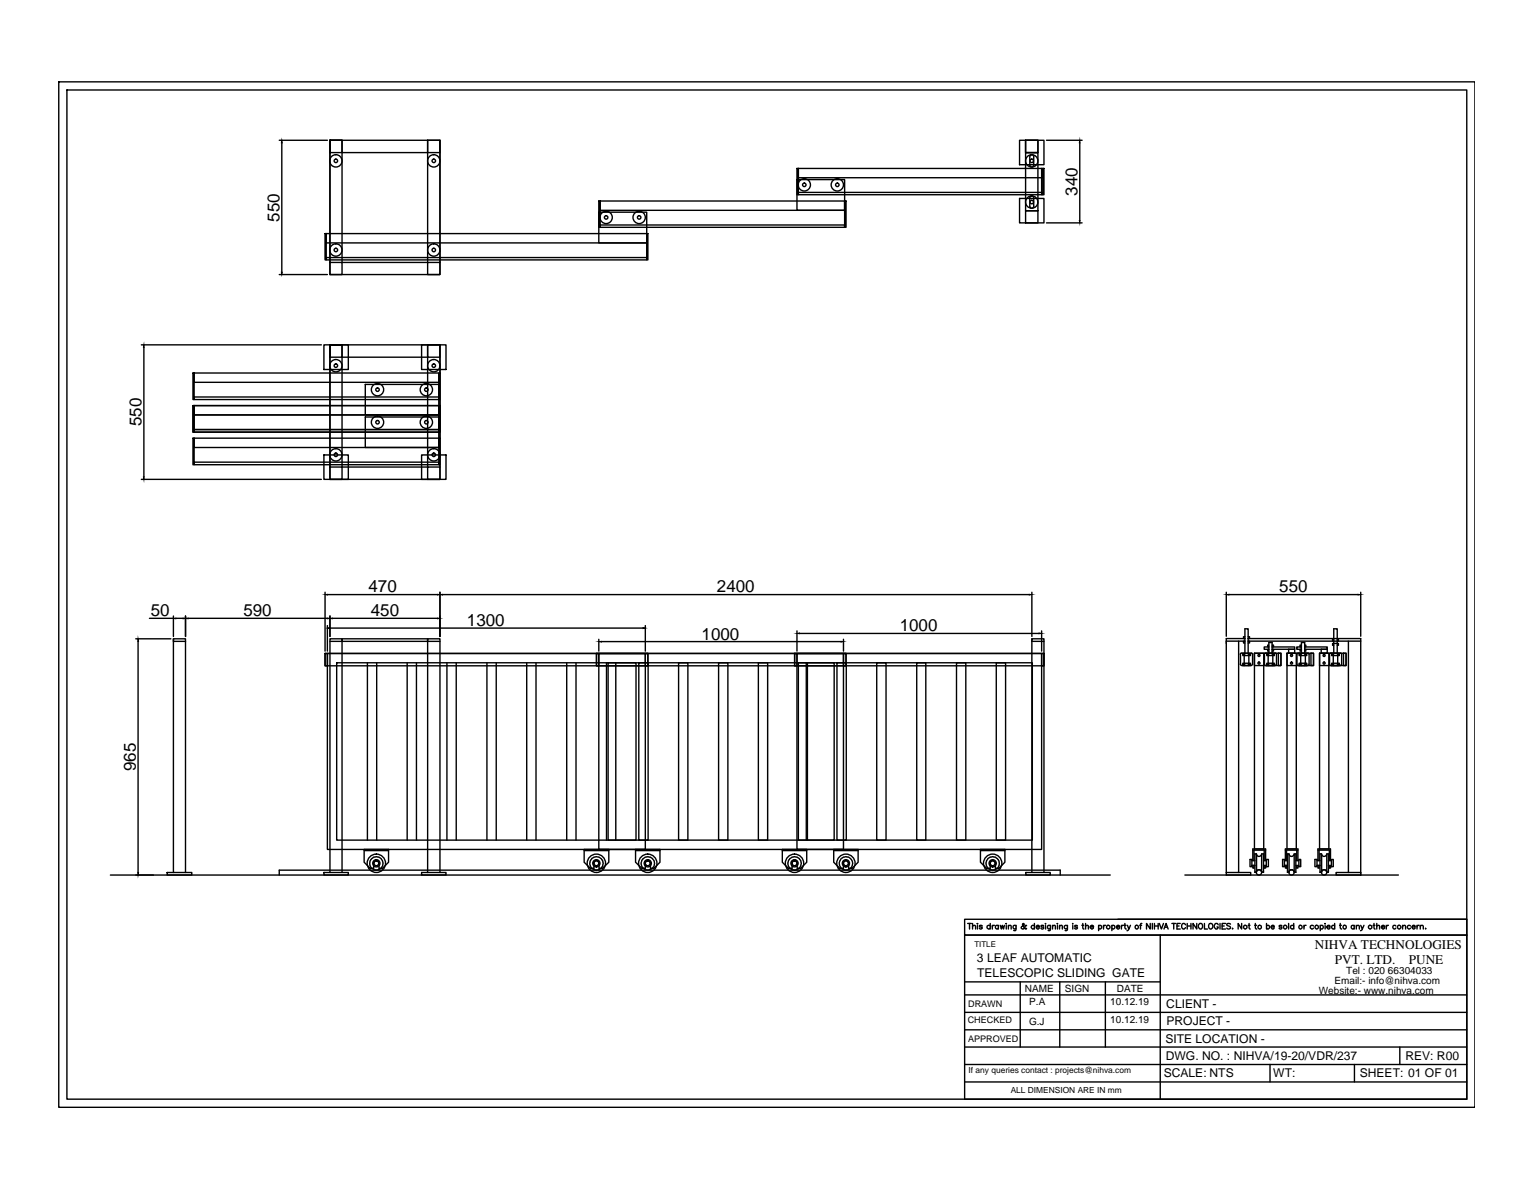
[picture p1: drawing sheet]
<svg xmlns="http://www.w3.org/2000/svg" width="279mm" height="216mm" viewBox="0 0 279 216" stroke-linecap="round" stroke-linejoin="round" font-family="sans-serif">
<!-- layer: 0 -->
<g fill="none" stroke="#000" stroke-width=".25">
<path d="M10.7 14.9h257.8v186.5h-257.8zM12.2 16.4h254.8v183.5h-254.8zM50.8 25.5h8.8M51.3 26v23.5M60.1 25.5h20v24.4h-20v-24.4v2.3h2.2v-2.3zM60.1 25.5v22.2M62.3 25.5v22.2h15.5M62.3 27.8h15.5M77.8 25.5h2.3v2.3h-2.3zM77.8 25.5v22.2M80.1 25.5v22.2M109 38.6h8.7v5.6h-8.7z"/>
<path d="M109 36.6h.2v4.7h-.2zM109.2 36.6h44.5v1.7h-44.5zM145.1 32.7h8.6v5.6h-8.6zM145.1 30.6h.2v4.8h-.2zM145.3 30.6h44.5v1.7h-44.5zM145.3 35h44.5v.4h-44.5zM153.7 36.6h.3v4.7h-.3zM185.6 25.5h4.4v4.5h-4.4zM185.6 36.1h4.4v4.4h-4.4zM186.7 25.5h2.2v2.3h-2.2zM186.7 38.3h2.2v2.2h-2.2zM186.7 27.8h2.2v10.5h-2.2z"/>
<path d="M187.4 28.5v1.5a.36 .36 0 0 0 .4 .4 .36 .36 0 0 0 .4-.4v-1.5M187.4 37.5a.36 .36 0 0 0 .4 .4 .36 .36 0 0 0 .4-.4M187.4 37.5v-1.5a.36 .36 0 0 1 .4-.4 .36 .36 0 0 1 .4 .4v1.5M188.2 28.5a.36 .36 0 0 0-.4-.4 .36 .36 0 0 0-.4 .4M189.6 30.6v4.8M189.8 30.6h.2v4.8h-.2zM190.5 25.5h6.5M196.5 26v14.1M50.8 49.9h8.8M59.2 42.5h.2v4.8h-.2zM59.4 42.5h58.3v1.7h-58.3zM59.4 46.8h58.3v.5h-58.3z"/>
<path d="M60.1 47.7h2.2v2.2h-2.2zM77.8 47.7h2.3v2.2h-2.3zM109.2 40.9h44.5v.4h-44.5zM117.7 42.5h.2v4.8h-.2zM190.5 40.5h6.5M25.7 62.7h32.8M26.2 63.2v23.5M35.1 79.7h.2v4.8h-.2zM35.1 73.8h.2v4.8h-.2zM35.1 67.8h.2v4.9h-.2zM35.3 79.7h44.6v1.7h-44.6zM35.3 73.8h44.6v1.7h-44.6z"/>
<path d="M35.3 78.1h44.6v.5h-44.6zM35.3 67.8h44.6v1.7h-44.6zM35.3 72.2h44.6v.5h-44.6zM59 62.7h4.4v4.5h-4.4zM60.1 62.7h20v24.5h-20v-24.5v2.3h2.2v-2.3zM60.1 62.7v22.2M62.3 62.7v22.2h15.5M62.3 65h15.5M66.5 75.8h13.4v5.6h-13.4zM66.5 69.9h13.4v5.6h-13.4zM76.7 62.7h4.5v4.5h-4.5zM77.8 62.7h2.3v2.3h-2.3z"/>
<path d="M77.8 62.7v22.2M79.9 79.7h.2v4.8h-.2zM79.9 73.8h.2v4.8h-.2zM79.9 67.8h.2v4.9h-.2zM80.1 62.7v22.2M25.7 87.2h32.8M35.3 84.1h44.6v.4h-44.6zM59 82.7h4.4v4.5h-4.4zM60.1 84.9h2.2v2.3h-2.2zM76.7 82.7h4.5v4.5h-4.5zM77.8 84.9h2.3v2.3h-2.3zM24.7 116.2h6.4"/>
<path d="M25.1 116.7v42M27.2 112.5h4.4M31.6 116.2v.5h2.2M31.6 112v3.8M32 112.5h1.3M33.8 112v3.8M34.2 112.5h25.4M59.2 118.9h58.7v2.2h-58.7zM59.2 118.9h.4v2.2h-.4zM59.2 107.7v10.7M59.6 118.9h57.9v35.6h-57.9zM59.6 108.1h20.1"/>
<path d="M59.6 113.8v4.6M60.1 112v3.8M60.1 116.7h2.2M60.1 114.2h56.9M60.5 112.5h19.2M62.3 116.2h15.5v.5h-15.5zM77.8 116.7h2.3M80.1 107.7v8.1M80.5 108.1h106.9M108.6 118.9h45.4v2.2h-45.4zM108.6 118.9h.4v2.2h-.4zM109 118.9h44.5v35.6h-44.5z"/>
<path d="M109 116.3v2.1M109.5 116.7h43.6M117.5 118.9h.4v2.2h-.4zM117.5 113.8v4.6M144.6 118.9h45.4v2.2h-45.4zM144.6 118.9h.5v2.2h-.5zM145.1 118.9h44.5v35.6h-44.5zM145.1 114.8v3.6M145.5 115.2h43.6M153.5 118.9h.5v2.2h-.5zM153.5 116.3v2.1M187.8 116.2v.5h2.2"/>
<path d="M187.8 107.7v8.1M189.6 118.9h.4v2.2h-.4zM189.6 114.8v3.6M223.2 116.6h3.4h-.3v.4h.3M223.2 107.7v8M223.7 108.1h23.5M225.5 116.6v42.1M225.8 119v1.8M226 118.8l-.3 .2M226 118.8h1.8M226.2 118.8h1.4v.4h-1.4zM226.5 119.2v1.4"/>
<path d="M226.6 118.8v.4M226.6 115.8h-.3v.3h.3h-3.4v43.1h4.5v-.5h-4.5M226.6 118.8v-4.4h.6v4.4M227.2 115.8h.2v.3h-.2h20.5v43.1h-4.5v-.5h4.5M227.2 118.8v.4M227.3 119.2v1.4M227.8 118.8l.2 .2M228 119v1.8M228.3 118.8h4.9v2.3h-4.9zM230.2 119v1.8M230.3 118.8l-.2 .2M230.4 118.8h1.7"/>
<path d="M230.6 118.8h1.4v.4h-1.4zM230.8 119.2v1.4M230.9 118.8v.4M231 117.3h-.3v.4h.3h-.9v.4h.9h-.3v.3h.3M231 118.8v-1.9h.5v1.9M231.5 117.3h.3v.4h-.3h4.2v.4h-4.2h.3v.3h-.3M231.6 118.8v.4M231.7 119.2v1.4M232.1 118.8l.3 .2M232.4 119v1.8M232.7 118.8h.5v2.3h-.5zM234.3 118.8h4.8v2.3h-4.8z"/>
<path d="M234.6 118.1h1.1v.7h-1.1zM236.1 119v1.8M236.3 118.8l-.3 .2M236.3 118.8h1.8M236.5 118.8h1.4v.4h-1.4zM236.8 119.2v1.4M236.8 118.8v.4M236.9 117.3h-.3v.4h.3h-.9v.4h.9h-.3v.3h.3M236.9 118.8v-1.9h.6v1.9M237.5 117.3h.2v.4h-.2h4.1v.4h-4.1h.2v.3h-.2M237.5 118.8v.4M237.6 119.2v1.4"/>
<path d="M238 118.8l.3 .2M238.3 119v1.8M238.6 118.8h.5v2.3h-.5zM240.2 118.8h4.8v2.3h-4.8zM240.5 118.1h1.1v.7h-1.1zM242 119v1.8M242.2 118.8l-.2 .2M242.2 118.8h1.8M242.4 118.8h1.4v.4h-1.4zM242.7 119.2v1.4M242.7 118.8v.4M242.8 118.8v-4.4h.6v4.4"/>
<path d="M242.8 116.2h-.2v.4h.2M242.8 117.4h-.2v-.4h1v.4h-.2M243.4 116.2h.2v.4h-.2M243.4 118.8v.4M243.5 119.2v1.4M244 118.8l.2 .2M244.2 119v1.8M244.5 118.8h.5v2.3h-.5zM245.4 116.6v42.1M247.7 116.6h-20.5h.2v.4h-.2M247.7 107.7v8M61.3 120.6h54.5v32.2h-54.5z"/>
<path d="M66.9 120.6v32.2M68.6 120.6v32.2M74.1 120.6v32.2M75.8 120.6v32.2M81.4 120.6v32.2M83 120.6v32.2M88.6 120.6v32.2M90.3 120.6v32.2M95.9 120.6v32.2M97.6 120.6v32.2M103.2 120.6v32.2M104.8 120.6v32.2"/>
<path d="M110.4 120.6v32.2M110.7 120.6h41.1v32.2h-41.1zM112.1 120.6v32.2M116.3 120.6h1.7v32.2h-1.7zM123.5 120.6h1.7v32.2h-1.7zM130.8 120.6h1.7v32.2h-1.7zM138 120.6h1.7v32.2h-1.7zM145.3 120.6h1.7v32.2h-1.7zM146.8 120.6h41.1v32.2h-41.1zM152.3 120.6h1.7v32.2h-1.7zM159.6 120.6h1.7v32.2h-1.7zM166.9 120.6h1.6v32.2h-1.6z"/>
<path d="M174.1 120.6h1.7v32.2h-1.7zM181.3 120.6h1.7v32.2h-1.7zM225.7 120.8l.3 .2M226 121.1h1.8M226.2 120.6h1.4v.5h-1.4zM226.6 120.6v.5M227.2 120.6v.5M228 120.8l-.2 .2M230.1 120.8l.2 .2M230.4 121.1h1.7M230.6 120.6h1.4v.5h-1.4zM230.9 120.6v.5"/>
<path d="M231.6 120.6v.5M232.4 120.8l-.3 .2M236 120.8l.3 .2M236.3 121.1h1.8M236.5 120.6h1.4v.5h-1.4zM236.8 120.6v.5M237.5 120.6v.5M238.3 120.8l-.3 .2M242 120.8l.2 .2M242.2 121.1h1.8M242.4 120.6h1.4v.5h-1.4zM242.7 120.6v.5"/>
<path d="M243.4 120.6v.5M244.2 120.8l-.2 .2M20.1 159.2h182M30.4 158.7h4.5v.5h-4.5zM31.6 158.7v-42.5h2.2v42.5M50.8 159.2v-.9h142.2v.9M59 158.7h4.4v.5h-4.4zM60.1 158.7v-42.5h2.2v42.5M66.3 154.5h4.4v2.3l-1.1 1.1h-.6v-.9a.49 .49 0 0 0-.5-.5 .49 .49 0 0 0-.5 .5v.9h-.6l-1.1-1.1zM66.3 154.7h4.4M67.3 156.9v.2M67.3 157.2v.1"/>
<path d="M67.3 157.4l.1 .2M67.3 156.7v.1M67.5 156.4l-.1 .2M67.5 157.7v.1M67.6 156.2l-.1 .2M67.6 157.9l.2 .1M67.8 156.1l-.1 .1M67.8 158l.2 .1M68.1 155.9l-.2 .1M68.1 158.2h.1M68.3 155.9h-.2M68.3 158.2l.2 .1"/>
<path d="M68.6 155.8l-.2 .1M68.7 155.9h.1M68.7 158.2l-.1 .1M68.9 155.9l.2 .1M69 158.1l-.2 .1M69.2 156l.1 .1M69.2 158l-.1 .1M69.4 156.2l.1 .1M69.4 157.8l-.1 .2M69.5 156.4l.1 .1M69.5 157.6v.2M69.6 156.6l.1 .2"/>
<path d="M69.7 157.4l-.1 .2M69.7 156.9v.1M69.7 157.1v.2M76.7 158.7h4.5v.5h-4.5zM77.8 158.7v-42.5h2.3v42.5M106.3 154.7h4.5M107.3 157.1l.1 .2M107.4 156.9l-.1 .1M107.4 157.4l.1 .2M107.4 156.6v.2M107.5 157.6l.1 .2M107.6 156.4l-.1 .1"/>
<path d="M107.6 157.8l.2 .2M107.7 156.2l-.1 .1M107.9 158l.1 .1M107.9 156l-.1 .1M108.1 158.1l.1 .1M108.1 157a.49 .49 0 0 1 .5-.5 .49 .49 0 0 1 .4 .5v.9h.7l1.1-1.1v-2.3h-4.5v2.3l1.2 1.1h.6v-.9M108.1 155.9l-.1 .1M108.3 158.2l.2 .1M108.4 155.9h-.2M108.5 155.8l.2 .1M108.8 155.9h.2M108.8 158.2l-.2 .1"/>
<path d="M109 155.9l.2 .1M109 158.2h-.1M109.2 156.1l.2 .1M109.2 158l-.1 .1M109.5 157.9l-.2 .1M109.5 156.2v.2M109.6 156.4l.1 .2M109.6 157.7l-.1 .1M109.7 157.4l-.1 .2M109.7 156.7l.1 .1M109.8 156.9v.2M109.8 157.2l-.1 .1"/>
<path d="M115.7 154.7h4.4M116.7 156.9v.2M116.7 157.2v.1M116.8 157.4v.2M116.8 156.7l-.1 .1M116.9 156.4l-.1 .2M116.9 157.7l.1 .1M117 156.2v.2M117 157.9l.2 .1M117.2 156.1l-.1 .1M117.2 158l.2 .1M117.4 157a.49 .49 0 0 1 .5-.5 .49 .49 0 0 1 .5 .5v.9h.6l1.1-1.1v-2.3h-4.4v2.3l1.1 1.1h.7v-.9"/>
<path d="M117.5 155.9l-.2 .1M117.5 158.2h.1M117.7 155.9h-.2M117.7 158.2l.2 .1M118 155.8l-.2 .1M118.1 155.9h.1M118.1 158.2l-.1 .1M118.3 155.9l.2 .1M118.4 158.1l-.2 .1M118.6 156l.1 .1M118.6 158l-.1 .1M118.8 156.2l.1 .1"/>
<path d="M118.8 157.8l-.1 .2M118.9 156.4l.1 .1M119 157.6l-.1 .2M119.1 157.4l-.1 .2M119.1 156.6v.2M119.1 156.9l.1 .1M119.1 157.1v.2M142.4 154.7h4.4M143.4 156.9v.2M143.4 157.2l.1 .1M143.5 157.4v.2M143.5 156.7v.1"/>
<path d="M143.6 156.4l-.1 .2M143.6 157.7l.1 .1M143.7 156.2v.2M143.7 157.9l.2 .1M144 156.1l-.2 .1M144 158l.1 .1M144.1 157a.49 .49 0 0 1 .5-.5 .49 .49 0 0 1 .5 .5v.9h.6l1.1-1.1v-2.3h-4.4v2.3l1.1 1.1h.7v-.9M144.2 155.9l-.2 .1M144.2 158.2h.1M144.4 155.9h-.1M144.4 158.2l.2 .1M144.7 155.8l-.2 .1"/>
<path d="M144.8 155.9h.1M144.9 158.2l-.2 .1M145 155.9l.2 .1M145.1 158.1l-.2 .1M145.3 156l.1 .1M145.4 158l-.2 .1M145.5 156.2l.1 .1M145.5 157.8l-.1 .2M145.7 156.4v.1M145.7 157.6l-.1 .2M145.8 157.4l-.1 .2M145.8 156.6v.2"/>
<path d="M145.8 156.9l.1 .1M145.8 157.1v.2M151.8 154.7h4.4M152.8 156.9v.1M152.8 157.1v.2M152.8 157.4l.1 .2M152.9 156.6l-.1 .2M152.9 157.6l.1 .2M153 156.4l-.1 .1M153.1 157.8l.1 .2M153.1 156.2l-.1 .1M153.3 158l.1 .1"/>
<path d="M153.4 156l-.2 .1M153.5 158.1l.2 .1M153.5 157a.49 .49 0 0 1 .5-.5 .49 .49 0 0 1 .5 .5v.9h.6l1.1-1.1v-2.3h-4.4v2.3l1.1 1.1h.6v-.9M153.6 155.9l-.2 .1M153.7 158.2l.2 .1M153.8 155.9h-.1M153.9 155.8l.2 .1M154.2 155.9h.1M154.2 158.2l-.2 .1M154.4 155.9l.2 .1M154.4 158.2h-.2M154.7 156.1l.1 .1"/>
<path d="M154.7 158l-.2 .1M154.8 156.2l.2 .2M154.8 157.9l-.1 .1M155 156.4l.1 .2M155 157.7l-.1 .1M155.1 157.4v.2M155.1 156.7l.1 .1M155.2 156.9v.2M155.2 157.2l-.1 .1M178.5 154.7h4.4M179.5 156.9v.1M179.5 157.1v.2"/>
<path d="M179.5 157.4l.1 .2M179.6 156.6l-.1 .2M179.6 157.6l.1 .2M179.7 156.4l-.1 .1M179.8 157.8l.1 .2M179.8 156.2l-.1 .1M180 158l.1 .1M180 156l-.1 .1M180.2 157a.49 .49 0 0 1 .5-.5 .49 .49 0 0 1 .5 .5v.9h.6l1.1-1.1v-2.3h-4.4v2.3l1.1 1.1h.6v-.9M180.2 158.1l.2 .1M180.3 155.9l-.2 .1M180.5 158.2l.1 .1"/>
<path d="M180.5 155.9h-.1M180.6 155.8l.2 .1M180.9 155.9h.1M180.9 158.2l-.2 .1M181.1 155.9l.2 .1M181.1 158.2h-.1M181.3 156.1l.2 .1M181.3 158l-.1 .1M181.6 156.2l.1 .2M181.6 157.9l-.2 .1M181.7 156.4l.1 .2M181.7 157.7l-.1 .1"/>
<path d="M181.8 157.4v.2M181.8 156.7v.1M181.9 156.9v.2M181.9 157.2l-.1 .1M186.7 158.7h4.5v.5h-4.5zM187.8 158.7v-42.5h2.2v42.5M215.7 159.2h38.8M227.5 156.3h.4v1.3h-.4zM227.9 157.4h.5M227.9 156.5h.5M228 157.4v.5h.2v-.5M228 156.5v-2.1h2.4v2.1"/>
<path d="M228 154.6h2.4M228.2 154.6v1.9M228.3 154.4v-35.6h1.7v35.6M228.4 155.3h.3v3.4h-.3zM228.4 158.7h.3M228.7 155.4a.49 .49 0 0 0 .5 .4 .49 .49 0 0 0 .4-.4M229.6 158.6a.49 .49 0 0 0-.4-.4 .49 .49 0 0 0-.5 .4M229.6 155.3h.4v3.4l-.4-.1zM229.7 158.7h.3M230 157.4h.5M230 156.5h.5M230.1 157.4v.5h.3v-.5"/>
<path d="M230.1 154.6v1.9M230.5 156.3h.4v1.3h-.4zM233.5 156.3h.3v1.3h-.3zM233.8 157.4h.5M233.8 156.5h.5M234 157.4v.5h.2v-.5M234 156.5v-2.1h2.2v2.1M234 154.6h2.2M234.2 154.6v1.9M234.3 154.4v-35.6h1.7v35.6M234.3 158.7h.3M234.6 155.4a.49 .49 0 0 0 .5 .4 .49 .49 0 0 0 .5-.4"/>
<path d="M234.6 155.3h-.3v3.4M234.6 155.3v3.3l-.3 .1M235.6 158.6a.49 .49 0 0 0-.5-.4 .49 .49 0 0 0-.5 .4M235.6 155.3h.3v3.4M235.6 155.3v3.3l.3 .1M235.6 158.7h.3M235.9 157.4h.5M235.9 156.5h.5M236 157.4v.5h.2v-.5M236 154.6v1.9M236.4 156.3h.4v1.3h-.4zM239.3 156.3h.4v1.3h-.4z"/>
<path d="M239.7 157.4h.6M239.7 156.5h.6M239.9 157.4v.5h.2v-.5M239.9 156.5v-2.1h2.3v2.1M239.9 154.6h2.3M240.1 154.6v1.9M240.2 154.4v-35.6h1.7v35.6M240.3 155.3h.3l-.1 3.4h-.2zM240.3 158.7h.2M240.5 155.4a.49 .49 0 0 0 .5 .4 .49 .49 0 0 0 .5-.4M241.5 158.6a.49 .49 0 0 0-.5-.4 .49 .49 0 0 0-.5 .4M241.5 155.3h.3v3.4"/>
<path d="M241.5 155.3v3.3l.3 .1M241.5 158.7h.3M241.8 157.4h.5M241.8 156.5h.5M242 157.4v.5h.2v-.5M242 154.6v1.9M242.3 156.3h.4v1.3h-.4zM175.6 178.6h35.6M176.1 168h.7M176.5 168v1M177 168.5l.3-.2h.2l.1 .7M177 168v1"/>
<path d="M177.9 168h.1zM177.9 168.3v.7M178.8 168.4l-.5-.1v.2l.5 .3-.2 .2-.3-.2M180.2 168.4a.33 .33 0 0 0-.4 0 .33 .33 0 0 0 0 .5 .33 .33 0 0 0 .4-.1M180.2 168v1M180.6 168.3v.7M181 168.3h-.3l-.1 .3M181.7 168.4a.31 .31 0 0 0-.4 0 .31 .31 0 0 0 0 .4 .31 .31 0 0 0 .4 0M181.7 168.3v.7M182.1 168.3l.2 .7 .1-.7 .3 .7 .1-.7M183.1 168h.1M183.2 168.3v.7"/>
<path d="M183.5 168.5l.3-.2h.2l.1 .7M183.5 168.3v.7M184.9 168.3v.9h-.4M184.9 168.4a.31 .31 0 0 0-.4 0 .31 .31 0 0 0 0 .4 .31 .31 0 0 0 .4 0M185.7 178.6v11.8M186.8 168.4l-.1-.1a.57 .57 0 0 1-.8 .6v-.3l.5-.4-.1-.2-.2 .1 .2 .4 .4 .5 .1-.1M188.3 168.4a.33 .33 0 0 0-.6 .1 .33 .33 0 0 0 .4 .5l.2-.2M188.3 168v1M188.6 168.6h.6l-.1-.2a.31 .31 0 0 0-.4 0 .31 .31 0 0 0 0 .5 .31 .31 0 0 0 .5-.1M190 168.4l-.2-.1-.3 .1 .4 .3v.2l-.3 .1-.1-.2M190.3 168h.1M190.3 168.3v.7"/>
<path d="M191.2 168.3v.9h-.4M191.2 168.4a.31 .31 0 0 0-.4 0 .31 .31 0 0 0 0 .4 .31 .31 0 0 0 .4 0M191.6 168.5l.2-.2h.3v.7M191.6 168.3v.7M192.4 168h.1M192.5 168.3v.7M192.9 168.5l.2-.2h.2l.1 .7M192.9 168.3v.7M192.9 178.6v11.8M194.3 168.3v.9h-.4M194.3 168.4a.33 .33 0 0 0-.5 0 .33 .33 0 0 0 0 .5 .33 .33 0 0 0 .5-.1M195.2 168h.1"/>
<path d="M195.3 168.3v.7M196.1 168.4l-.2-.1-.3 .1 .5 .3v.2l-.3 .1-.2-.2M196.9 168.3h.4M197.1 168v.8l.2 .2M197.6 168.5l.3-.2h.2v.7M197.6 168v1M198.4 168.6h.6a.3 .3 0 0 0-.3-.3 .3 .3 0 0 0-.3 .3l.3 .4 .3-.2M200 168.4a.31 .31 0 0 1 .4 0 .31 .31 0 0 1 0 .4 .31 .31 0 0 1-.4 0M200 168.3v1M200.9 168.3v.7M201.2 178.6v11.8M201.2 168.3h-.2l-.1 .3"/>
<path d="M202.4 168.4a.31 .31 0 0 1 .4 0 .31 .31 0 0 1 0 .4 .31 .31 0 0 1-.4 0M202.4 168.3v1M203.2 168.6h.6l-.1-.2a.31 .31 0 0 0-.4 0 .31 .31 0 0 0 0 .5 .31 .31 0 0 0 .5-.1M203.5 167.2h63.5M204.1 168.3v.7M204.5 168.3h-.3l-.1 .3M204.6 168.3h.4M204.8 168v.8l.2 .2M205.2 168.3l.3 .7 .3-.7M205.5 169l-.4 .3M207.5 168.3h.3M207.8 168h-.2v1"/>
<path d="M209.4 168v1l-.7-1v1M209.7 168v1M210.1 168v1M210.1 168.4h.7M210.8 168v1M211 168l.4 1 .4-1M211.2 170.1h-35.6v29.8h91.4v-32.7h-91.4v2.9h91.4h-55.8v29.8M211.9 169l.3-1 .4 1M212 168.6h.5M213.3 168h.7M213.6 168v1M214.2 168.4h.4"/>
<path d="M214.8 168h-.6v1h.6M215.8 168.2a.37 .37 0 0 0-.4-.2 .37 .37 0 0 0-.3 .3v.3a.37 .37 0 0 0 .3 .4 .37 .37 0 0 0 .4-.3M216.1 168.4h.7M216.1 168v1M216.8 168v1M217.8 168v1l-.6-1v1M218.3 168.1l.1-.1a.51 .51 0 0 1 .5 .5 .51 .51 0 0 1-.5 .5l-.3-.4zM219.2 168v1h.6M220.1 168.1l.2-.1a.48 .48 0 0 1 .5 .5 .48 .48 0 0 1-.6 .4l-.2-.3zM221.7 168.2a.37 .37 0 0 0-.4-.2 .37 .37 0 0 0-.3 .3v.3a.36 .36 0 0 0 .4 .4 .36 .36 0 0 0 .3-.4h-.2M222.1 168v1M222.4 168.4h.4"/>
<path d="M223.1 168h-.7v1h.7M224 168.1l-.3-.1-.4 .1 .1 .2 .5 .2 .1 .2-.3 .3-.4-.2M224.3 168.9l.1 .1zM226 168v1l-.6-1v1M227.2 168.3h.3M227.4 168v.8l.2 .2M228.4 168.3h.3M228.5 168v.8l.3 .2M230.5 168.4a.31 .31 0 0 1 .5 0 .31 .31 0 0 1 0 .4 .31 .31 0 0 1-.5 0M230.5 168v1M231.4 168.6h.5v-.2a.31 .31 0 0 0-.4 0 .31 .31 0 0 0 0 .5 .31 .31 0 0 0 .4-.1M233.3 168.4l-.1-.1-.4 .1 .5 .3v.2l-.3 .1-.2-.2"/>
<path d="M234.6 168v1M235.5 168.4a.33 .33 0 0 0-.5 0 .33 .33 0 0 0 0 .5 .33 .33 0 0 0 .5-.1M235.5 168v1M237.3 168.3v.7M237.7 168.3h-.2l-.2 .3M239.1 168.4a.33 .33 0 0 0-.5 0 .33 .33 0 0 0 0 .5 .33 .33 0 0 0 .5-.1M240.3 168.4a.31 .31 0 0 1 .5 0 .31 .31 0 0 1 0 .4 .31 .31 0 0 1-.5 0M240.3 168.3v1M241.2 168h.1M241.2 168.3v.7M241.5 168.6h.6l-.1-.2a.31 .31 0 0 0-.4 0 .31 .31 0 0 0 .1 .5 .31 .31 0 0 0 .4-.1M242.9 168.4a.31 .31 0 0 0-.4 0 .31 .31 0 0 0 0 .4 .31 .31 0 0 0 .4 0"/>
<path d="M242.9 168v1M243.8 168.3h.4M244 168v.8l.2 .2M246.5 168.4a.31 .31 0 0 0-.5 0 .31 .31 0 0 0 0 .4 .31 .31 0 0 0 .5 0M246.5 168.3v.7M246.9 168.5l.2-.2h.2l.1 .7M246.9 168.3v.7M247.7 168.3l.3 .7 .3-.7M248 169l-.4 .3M249.9 168.3h.4M250.1 168v.8l.2 .2M250.6 168.5l.3-.2h.2v.7"/>
<path d="M250.6 168v1M251.4 168.6h.6a.3 .3 0 0 0-.3-.3 .3 .3 0 0 0-.3 .3l.3 .4 .3-.2M252.3 168.3v.7M252.7 168.3h-.2l-.2 .3M254.1 168.4a.31 .31 0 0 0-.5 0 .31 .31 0 0 0 0 .4 .31 .31 0 0 0 .5 0M255.3 168.5l.3-.2h.2v.7M255.3 168.3v.7M256.7 168.4a.33 .33 0 0 0-.5 .1 .33 .33 0 0 0 .3 .5l.2-.2M257 168.6h.6l-.1-.2a.31 .31 0 0 0-.4 0 .31 .31 0 0 0 0 .5 .31 .31 0 0 0 .5-.1M257.9 168.3v.7M258.3 168.3h-.3l-.1 .3M258.5 168.5l.3-.2h.2l.1 .7"/>
<path d="M258.5 168.3v.7M259.5 168.9v.1zM175.6 190.4h91.4M175.6 187.3h91.4M175.6 184.1h91.4M175.6 181h91.4M175.6 193.6h91.4M175.6 196.8h91.4M231.2 193.6v3.2M246.5 193.6v3.2M254.8 190.4v3.2"/>
<circle cx="61.1" cy="29.3" r="1.12"/>
<circle cx="61.1" cy="29.3" r=".32"/>
<circle cx="79" cy="29.3" r="1.12"/>
<circle cx="79" cy="29.3" r=".32"/>
<circle cx="110.3" cy="39.5" r="1.12"/>
<circle cx="110.3" cy="39.5" r=".32"/>
<circle cx="116.3" cy="39.5" r="1.12"/>
<circle cx="116.3" cy="39.5" r=".32"/>
<circle cx="146.4" cy="33.6" r="1.12"/>
<circle cx="146.4" cy="33.6" r=".32"/>
<circle cx="152.4" cy="33.6" r="1.12"/>
<circle cx="152.4" cy="33.6" r=".32"/>
<circle cx="187.8" cy="36.8" r="1.12"/>
<circle cx="187.8" cy="29.3" r="1.12"/>
<circle cx="187.8" cy="29.3" r=".32"/>
<circle cx="187.8" cy="36.8" r=".32"/>
<circle cx="61.1" cy="45.5" r="1.12"/>
<circle cx="61.1" cy="45.5" r=".32"/>
<circle cx="79" cy="45.5" r="1.12"/>
<circle cx="79" cy="45.5" r=".32"/>
<circle cx="61.1" cy="66.5" r="1.12"/>
<circle cx="61.1" cy="66.5" r=".32"/>
<circle cx="68.7" cy="76.8" r="1.12"/>
<circle cx="68.7" cy="70.9" r="1.12"/>
<circle cx="68.7" cy="70.9" r=".32"/>
<circle cx="68.7" cy="76.8" r=".32"/>
<circle cx="77.6" cy="76.8" r="1.12"/>
<circle cx="77.6" cy="70.9" r="1.12"/>
<circle cx="77.6" cy="70.9" r=".32"/>
<circle cx="77.6" cy="76.8" r=".32"/>
<circle cx="79" cy="66.5" r="1.12"/>
<circle cx="79" cy="66.5" r=".32"/>
<circle cx="61.1" cy="82.7" r="1.12"/>
<circle cx="61.1" cy="82.7" r=".32"/>
<circle cx="79" cy="82.7" r="1.12"/>
<circle cx="79" cy="82.7" r=".32"/>
<circle cx="226.4" cy="119" r=".11"/>
<circle cx="227.4" cy="119" r=".11"/>
<circle cx="229.2" cy="119.2" r=".19"/>
<circle cx="230.7" cy="119" r=".11"/>
<circle cx="231.7" cy="119" r=".11"/>
<circle cx="235.1" cy="119.2" r=".19"/>
<circle cx="236.7" cy="119" r=".11"/>
<circle cx="237.7" cy="119" r=".11"/>
<circle cx="241" cy="119.2" r=".19"/>
<circle cx="242.5" cy="119" r=".11"/>
<circle cx="243.6" cy="119" r=".11"/>
<circle cx="226.4" cy="120.8" r=".11"/>
<circle cx="227.4" cy="120.8" r=".11"/>
<circle cx="229.2" cy="120.6" r=".19"/>
<circle cx="230.7" cy="120.8" r=".11"/>
<circle cx="231.7" cy="120.8" r=".11"/>
<circle cx="235.1" cy="120.6" r=".19"/>
<circle cx="236.7" cy="120.8" r=".11"/>
<circle cx="237.7" cy="120.8" r=".11"/>
<circle cx="241" cy="120.6" r=".19"/>
<circle cx="242.5" cy="120.8" r=".11"/>
<circle cx="243.6" cy="120.8" r=".11"/>
<circle cx="68.5" cy="157" r=".66"/>
<circle cx="68.5" cy="157" r=".44"/>
<circle cx="68.5" cy="157" r="1.67"/>
<circle cx="108.5" cy="157" r="1.67"/>
<circle cx="108.5" cy="157" r=".44"/>
<circle cx="108.5" cy="157" r=".66"/>
<circle cx="117.9" cy="157" r=".66"/>
<circle cx="117.9" cy="157" r=".44"/>
<circle cx="117.9" cy="157" r="1.67"/>
<circle cx="144.6" cy="157" r=".66"/>
<circle cx="144.6" cy="157" r=".44"/>
<circle cx="144.6" cy="157" r="1.67"/>
<circle cx="154" cy="157" r="1.67"/>
<circle cx="154" cy="157" r=".44"/>
<circle cx="154" cy="157" r=".66"/>
<circle cx="180.7" cy="157" r="1.67"/>
<circle cx="180.7" cy="157" r=".44"/>
<circle cx="180.7" cy="157" r=".66"/>
<circle cx="229.2" cy="158.7" r=".49"/>
<circle cx="235.1" cy="158.7" r=".49"/>
<circle cx="241" cy="158.7" r=".49"/>
<circle cx="201.7" cy="168.6" r=".33"/>
<circle cx="206.9" cy="168.6" r=".32"/>
<circle cx="226.7" cy="168.6" r=".33"/>
<circle cx="229.3" cy="168.6" r=".33"/>
<circle cx="233.9" cy="168.6" r=".32"/>
<circle cx="236.7" cy="168.6" r=".32"/>
<circle cx="239.7" cy="168.6" r=".32"/>
<circle cx="244.8" cy="168.6" r=".32"/>
<circle cx="249.4" cy="168.6" r=".33"/>
<circle cx="254.7" cy="168.6" r=".32"/>
</g>
<g fill="#000" stroke="#000" stroke-width=".18">
<path d="M51.3 25.5l.1 .5h-.2zM196.5 25.5l.1 .5h-.1zM51.2 49.5h.2l-.1 .4zM196.5 40.1h.1l-.1 .4zM26.2 62.7v.5h-.1zM26.1 86.7h.1v.5zM25.1 116.2l.1 .5h-.1zM31.6 112.5l.4-.1v.2zM33.3 112.4l.5 .1-.5 .1zM33.8 112.5l.4-.1v.2zM59.2 108.1h.4v.1zM59.6 112.4l.5 .1-.5 .1z"/>
<path d="M59.6 114.2h.5v.1zM60.1 112.5l.4-.1v.2zM79.7 108.1h.4l-.4 .1zM79.7 112.4l.4 .1-.4 .1zM80.1 108.1h.4v.1zM109 116.7h.5v.1zM117 114.2h.5l-.5 .1zM145.1 115.2l.4-.1v.2zM153.1 116.7h.4l-.4 .1zM187.4 108.1h.4l-.4 .1zM189.1 115.1l.5 .1-.5 .1zM223.2 108.1h.5v.1z"/>
<path d="M247.2 108.1h.5l-.5 .1zM25.1 158.7h.1l-.1 .5z"/>
</g>
<g font-size="3.1">
<text x="196.1" y="35.6" transform="rotate(-90 196.1 35.6)">340</text>
<text x="50.9" y="40.3" transform="rotate(-90 50.9 40.3)">550</text>
<text x="25.8" y="77.5" transform="rotate(-90 25.8 77.5)">550</text>
<text x="67.1" y="107.8">470</text>
<text x="130.5" y="107.8">2400</text>
<text x="232.9" y="107.8">550</text>
<text x="27.5" y="112.1">50</text>
<text x="44.3" y="112.1">590</text>
<text x="67.5" y="112.1">450</text>
<text x="85" y="113.9">1300</text>
<text x="127.7" y="116.3">1000</text>
<text x="163.8" y="114.8">1000</text>
<text x="24.8" y="140.3" transform="rotate(-90 24.8 140.3)">965</text>
</g>
<g font-size="2.4">
<text x="239.3" y="172.6">NIHVA TECHNOLOGIES</text>
<text x="243" y="175.4">PVT. LTD.</text>
<text x="256.4" y="175.4">PUNE</text>
</g>
<g font-size="2.2">
<text x="177.8" y="175">3 LEAF AUTOMATIC</text>
<text x="177.9" y="177.7">TELESCOPIC SLIDING GATE</text>
<text x="212.3" y="183.3">CLIENT -</text>
<text x="212.1" y="189.6">SITE LOCATION -</text>
<text x="212.3" y="186.5">PROJECT -</text>
<text x="211.8" y="195.9">SCALE: NTS</text>
<text x="212.2" y="192.8">DWG. NO. : NIHVA/19-20/VDR/237</text>
<text x="231.8" y="195.9">WT:</text>
<text x="247.5" y="195.9">SHEET: 01 OF 01</text>
<text x="255.8" y="192.8">REV: R00</text>
</g>
<g font-size="1.8">
<text x="242.9" y="179.1">Email:- info@nihva.com</text>
<text x="245.1" y="177.2">Tel : 020 66304033</text>
<text x="186.5" y="180.5">NAME</text>
<text x="187.4" y="182.8">P.A</text>
<text x="193.8" y="180.5">SIGN</text>
<text x="202.1" y="182.9">10.12.19</text>
<text x="203.3" y="180.5">DATE</text>
<text x="240.1" y="180.8">Website:- www.nihva.com</text>
<text x="187.3" y="186.4">G.J</text>
<text x="202.1" y="186">10.12.19</text>
</g>
<g font-size="1.7">
<text x="176.2" y="183.2">DRAWN</text>
<text x="176.1" y="186">CHECKED</text>
<text x="176.2" y="189.5">APPROVED</text>
</g>
<g font-size="1.5">
<text x="176.3" y="195.2">If any queries contact : projects@nihva.com</text>
<text x="184" y="198.8">ALL DIMENSION ARE IN mm</text>
</g>
<text font-size="1.4" x="177.4" y="172.2">TITLE</text>
</svg>
